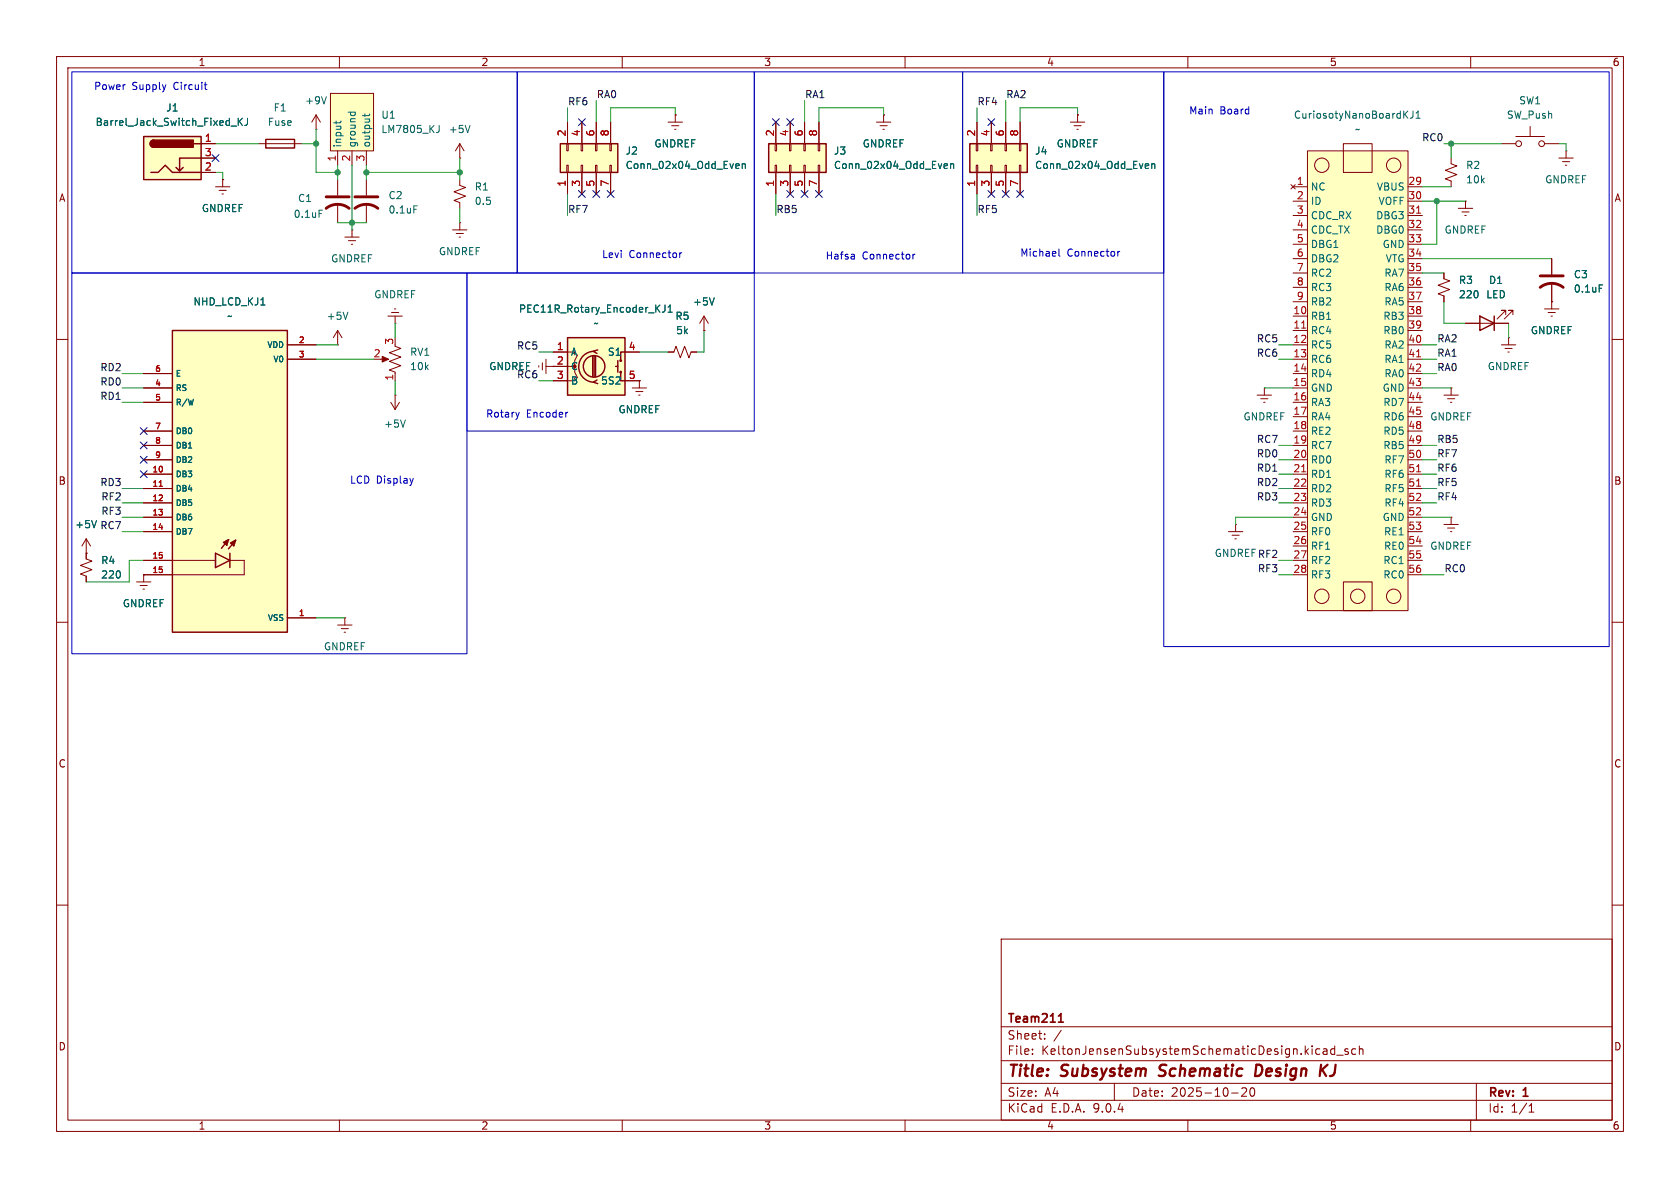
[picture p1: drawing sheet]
<svg xmlns="http://www.w3.org/2000/svg" width="297mm" height="210mm" viewBox="0 0 297 210" stroke-linecap="round" stroke-linejoin="round" font-family="sans-serif">
<g fill="none" stroke="#840000" stroke-width=".18">
<path d="M10 10h277v190h-277zM12 12h273v186h-273zM60 10v2M110 10v2M160 10v2M210 10v2M260 10v2M10 60h2M285 60h2M10 110h2M285 110h2M10 160h2"/>
<path d="M177 166h108v32h-108zM285 160h2M60 198v2M110 198v2M160 198v2M177 194.5h108M177 191.5h108M177 187.5h108M177 181.5h108M182.5 186.3v.1M182.5 185.5v.1M184.7 183.6v.1"/>
<path d="M184.7 182.8v.1M187.6 182.1l-1.3 2M197 191.5v3M210 198v2M217.7 193.2h1.2M219.5 192.4l.6-.1 .2 .1 .1 .3-.9 1.1h.9M221.1 192.4l.2-.1a.81 .81 0 0 1 .6 .6 .81 .81 0 0 1-.3 .8l-.1 .1a.81 .81 0 0 1-.4-1.4zM234 185.5h.5l.1 .9M234.6 185.8h-.5a.29 .29 0 0 0-.2 .3 .29 .29 0 0 0 .2 .3l.5-.1M236 185.5l-.5-.1-.3 .3v.4l.2 .2h.6M236 184.9v1.5M236.3 186.5h1.2"/>
<path d="M238.3 185.5l-.3-.1-.3 .2 .1 .2 .5 .2v.3h-.6M239.7 185.5l-.5-.1-.2 .3v.4l.1 .2h.6M240.3 185.5l.2-.1 .4 .1 .1 .9M240.3 184.9v1.5M260 198v2M261 191.5v6.5M270.3 196.6h.9M270.3 195.5l.4-.4v1.5"/>
</g>
<path d="M204.8 190.1l.3 .1M205.1 188.4l-.1 .2 .1 .4M222.9 188.3l-.8-.1-.2 2h.4l.6-.3M233.7 189.1l.7 1.1M234.7 188.2l-1.3 1.2" fill="none" stroke="#840000" stroke-width=".4"/>
<path d="M187.3 179.5l.3-.3v1.5M187.1 180.7h.9" fill="none" stroke="#840000" stroke-width=".3"/>
<path d="M25.4 24.1h10.2v7.7h-10.2z" fill="#ffffc2"/>
<path d="M25.4 24.1h10.2v7.7h-10.2zM26.7 30.5h1.2l1.3-1.3 1.3 1.3h5.1M27.2 24.8a.64 .64 0 0 0-.7 .6 .64 .64 0 0 0 .7 .6M32.4 29.6l-.7 .6M34.3 25.4h1.3M35.6 27.9h-3.9v2.3l-.6-.6" fill="none" stroke="#840000" stroke-width=".25"/>
<g fill="#840000" stroke="#840000" stroke-width=".25">
<path d="M26.7 25l.5-.2v1.2a.63 .63 0 0 1-.6-.4 .63 .63 0 0 1 .1-.6z"/>
<path d="M27.2 24.8h7v1.2h-7z"/>
</g>
<path d="M35.6 25.4h2.5M35.6 27.9h2.5M35.6 30.5h2.5M111.8 68.6h2.5M112.4 69.2h1.3M112.9 69.9h.3M113 67.3h.1M113 67.3v1.3" fill="none" stroke="#840000" stroke-width=".18"/>
<path d="M40.9 22.3h.9M42.1 20.9v1.3M42.3 21.4l.5 .8M42.8 20.9l-.7 .7M43.8 20.9v.9a.41 .41 0 0 1-.5 .4" fill="none" stroke="#006464" stroke-width=".18"/>
<path d="M100.3 59.7h10.2v10.2h-10.2z" fill="#ffffc2"/>
<g fill="none" stroke="#840000" stroke-width=".25">
<path d="M100.3 59.7h10.2v10.2h-10.2zM104.8 63v3.5M105 62.1a2.73 2.73 0 0 0-2.7 2.7 2.73 2.73 0 0 0 2.7 2.8M105 63v3.5M105.3 63v3.5M105.5 67.2l-.6 .4 .8 .2M105.7 61.8l-.8 .3 .6 .4M108.8 64.8h.4M109.2 63.8v2M109.7 65.8v1.5h.8M110.5 62.2h-.8v1.6"/>
<circle cx="105" cy="64.8" r="1.9"/>
<circle cx="109.7" cy="65.8" r=".13"/>
<circle cx="109.7" cy="63.8" r=".13"/>
</g>
<g fill="none" stroke="#840000" stroke-width=".18">
<path d="M59.7 31.8v2.7M59.7 36.1v3.3M256.5 27.9v1.1l1.1 .3-2.1 .8 2.1 .8-2.1 .7 1 .4v1M257.8 36.8h2.5M258.4 37.5h1.3M259 38.1h.2M259.1 35.6h.1M259.1 35.6v1.2M124.5 58.4h.1M124.5 55.9l-.8 1.3M124.5 55.9l.7 1.3M124.5 55.9v2.5"/>
<path d="M266.7 59.7h.1M266.7 59.7v1.3M274.3 45.7v2.8M274.3 50v3.3M95.2 64.6v.3M95.9 64.1v1.3M96.5 64.8h5.1v1l.5 1M96.5 63.5v2.5M97.8 62.2h2.5M101.6 66.8v.5h-3.8M102.1 62.7l-.5 1.1v1h-.5M110.5 62.2h2.5"/>
<path d="M110.5 67.3h2.5M118.1 62.2h1l.4-1 .8 2 .7-2 .8 2 .4-1h1M255.3 69.9h2.5M255.9 70.5h1.3M256.4 71.1h.3M256.5 68.6h.1M256.5 68.6v1.3M265.4 61h2.6M266.1 61.6h1.2M266.6 62.2h.2M15.2 97.8v1l1.1 .4-2.1 .7 2.1 .8-2.1 .8 1 .4v1M255.3 92.7h2.5"/>
<path d="M255.9 93.3h1.3M256.4 94h.3M256.5 91.4h.1M256.5 91.4v1.3"/>
</g>
<path d="M56.4 37.2h.6M116.1 54.5l.6 .7M116.7 53.9l-.8 .7M117.6 53.9v.9a.41 .41 0 0 1-.5 .4M118.1 55.2h.7M118.1 54.3l.4-.4v1.3M126.3 52.6l-.4 1.3M282.7 50.4h.6" fill="none" stroke="#006464" stroke-width=".18"/>
<path d="M57.7 36.8a3.3 3.3 0 0 1 4 0M57.7 34.8h4M272.3 50.8a3.3 3.3 0 0 1 4.1 0M272.3 48.8h4.1" fill="none" stroke="#840000" stroke-width=".51"/>
<path d="M58.4 16.5h7.6v10.2h-7.6z" fill="#ffffc2"/>
<g fill="none" stroke="#840000" stroke-width=".18">
<path d="M58.4 16.5h7.6v10.2h-7.6zM38.1 33h2.5M38.7 33.7h1.3M39.2 34.3h.3M39.4 31.8h.1M39.4 31.8v1.2M45.7 25.4h7.6M55.9 22.9h.1M55.9 20.3l-.8 1.3M55.9 20.3l.7 1.3M55.9 20.3v2.6M59.7 26.7v2.5"/>
<path d="M62.2 26.7v2.5M64.8 26.7v2.5M64.8 31.8v2.7M64.8 36.1v3.3M81.3 27.9h.1M81.3 39.4h.1M81.3 31.8v1l1 .3-2 .8 2 .8-2 .7 1 .4v1M81.3 25.4l-.8 1.3M81.3 25.4l.7 1.3M81.3 25.4v2.5M81.3 39.4v1.2M189.2 21.6h2.6"/>
<path d="M189.9 22.2h1.2M190.4 22.9h.2M190.5 20.3h.1M190.5 20.3v1.3M275.6 27.9h2.5M276.2 28.6h1.3M276.7 29.2h.3M276.9 26.7h.1M276.9 26.7v1.2M61 41.9h2.5M61.6 42.5h1.3M62.1 43.2h.3"/>
<path d="M62.2 40.6h.1M62.2 40.6v1.3M68.6 55.9h2.5M69.2 55.2h1.3M69.7 54.6h.3M69.8 57.2h.1M69.8 55.9v1.3M80 40.6h2.5M80.6 41.3h1.3M81.2 41.9h.2M255.3 48.3v1l1 .4-2 .7 2 .8-2 .7 1 .4v1M259.1 57.2h7.6"/>
<path d="M266.2 55.6v-.7h-.8h.8l-1.5 1.5M267.5 55.6v-.7h-.8h.8l-1.6 1.5M273 54.6h2.6M273.7 55.2h1.3M274.2 55.9h.2M274.3 53.3h.1M274.3 53.3v1.3M222.2 69.9h2.6M222.9 70.5h1.3M223.4 71.1h.2M223.5 68.6h.1M223.5 68.6v1.3"/>
</g>
<path d="M57.7 17.1l-.4 1.3M61.5 19.8h1.3M62 19.8v.4M62.7 19.8l.1 .4M59.4 21.4v.5M60.3 21.4l-.2 .3h-1.1M64.5 20.1v.5M65.3 20.1l-.1 .3h-1.1M73.2 36.4h.6M77.6 22.2v.9a.41 .41 0 0 1-.4 .3M83.1 22.2l-.4 1.2" fill="none" stroke="#006464" stroke-width=".18"/>
<path d="M47 24.6h5.1v1.6h-5.1zM261.6 55.9l2.6 1.3-2.6 1.2zM264.2 55.9v2.5" fill="none" stroke="#840000" stroke-width=".25"/>
<path d="M62.7 36.8a3.3 3.3 0 0 1 4.1 0M62.7 34.8h4.1" fill="none" stroke="#840000" stroke-width=".51"/>
<path d="M231.1 26.7h17.8v81.3h-17.8z" fill="#ffffc2"/>
<g fill="none" stroke="#840000" stroke-width=".18">
<path d="M228.2 32.6l.8 .8M228.6 33h2.5M228.6 35.6h2.5M228.6 38.1h2.5M229 32.6l-.8 .8M231.1 26.7h17.8v81.3h-17.8zM237.5 25.4h5.1v5.1h-5.1zM248.9 33h2.6M248.9 35.6h2.6M248.9 38.1h2.6M59.7 58.4l-.8 1.3M59.7 58.4l.8 1.3"/>
<path d="M59.7 58.4v2.6M228.6 40.6h2.5M228.6 43.2h2.5M228.6 45.7h2.5M228.6 48.3h2.5M228.6 50.8h2.5M228.6 53.3h2.5M228.6 55.9h2.5M228.6 58.4h2.5M248.9 40.6h2.6M248.9 43.2h2.6M248.9 45.7h2.6"/>
<path d="M248.9 48.3h2.6M248.9 50.8h2.6M248.9 53.3h2.6M248.9 55.9h2.6M248.9 58.4h2.6M59.7 61h.1M67.3 63.5h1M69.8 61.2l1.1 .4-2.1 .8 2.1 .7-2.1 .8 2.1 .7-2.1 .8 1 .4v1.5M228.6 61h2.5M228.6 63.5h2.5M228.6 66h2.5M228.6 68.6h2.5"/>
<path d="M228.6 71.1h2.5M228.6 73.7h2.5M228.6 76.2h2.5M228.6 78.7h2.5M248.9 61h2.6M248.9 63.5h2.6M248.9 66h2.6M248.9 68.6h2.6M248.9 71.1h2.6M248.9 73.7h2.6M248.9 76.2h2.6M248.9 78.7h2.6"/>
<path d="M228.6 81.3h2.5M228.6 83.8h2.5M228.6 86.4h2.5M228.6 88.9h2.5M228.6 91.4h2.5M228.6 94h2.5M228.6 96.5h2.5M228.6 99.1h2.5M248.9 81.3h2.6M248.9 83.8h2.6M248.9 86.4h2.6M248.9 88.9h2.6"/>
<path d="M248.9 91.4h2.6M248.9 94h2.6M248.9 96.5h2.6M248.9 99.1h2.6M228.6 101.6h2.5M237.5 102.9h5.1v5.1h-5.1zM248.9 101.6h2.6"/>
<circle cx="233.7" cy="29.2" r="1.27"/>
<circle cx="246.4" cy="29.2" r="1.27"/>
<circle cx="233.7" cy="105.4" r="1.27"/>
<circle cx="240" cy="105.4" r="1.27"/>
<circle cx="246.4" cy="105.4" r="1.27"/>
</g>
<path d="M250.4 37.7h.8M230.1 58h.7M250.4 63.1h.8M230.1 83.4h.7M250.4 83.4h.8M250.4 85.9h.8" fill="none" stroke="#a90000" stroke-width=".18"/>
<path d="M248.9 19.6l-.7 .8M249.8 19.6v.9a.41 .41 0 0 1-.5 .4M250.3 20l.4-.4v1.3M248.3 20.2l.6 .7M250.3 20.9h.8M61.5 55.2l-.4 1.3" fill="none" stroke="#006464" stroke-width=".18"/>
<path d="M67.6 63l1.1 .5-1.1 .5z" fill="#840000" stroke="#840000" stroke-width=".18"/>
<path d="M135.9 25.4h10.1v5.1h-10.1z" fill="#ffffc2"/>
<path d="M135.9 25.4h10.1v5.1h-10.1z" fill="none" stroke="#840000" stroke-width=".25"/>
<g fill="none" stroke="#840000" stroke-width=".18">
<path d="M137 29.2h.3v1.3h-.3zM137 25.4h.3v1.3h-.3zM137.2 21.6v3.8M137.2 30.5v3.8M139.6 29.2h.2v1.3h-.2zM139.6 25.4h.2v1.3h-.2zM139.7 21.6v3.8M139.7 30.5v3.8M142.1 29.2h.3v1.3h-.3zM142.1 25.4h.3v1.3h-.3zM142.2 21.6v3.8M142.2 30.5v3.8"/>
<path d="M144.7 29.2h.2v1.3h-.2zM144.7 25.4h.2v1.3h-.2zM144.8 21.6v3.8M144.8 30.5v3.8M154.9 21.6h2.6M155.6 22.2h1.2M156.1 22.9h.2M156.2 20.3h.1M156.2 20.3v1.3M69.1 71.1l.7 1.3M69.8 69.9h.1M69.8 69.9v2.5"/>
<path d="M70.6 71.1l-.8 1.3"/>
</g>
<path d="M167.1 28.9l.3 .1 .1 .2-.6 .2M167.4 29.7l-.3 .1M168.1 29.1l.1-.2 .3 .1 .1 .8M168.1 28.9v.9M71.7 74.2l-.5 1.3" fill="none" stroke="#006464" stroke-width=".18"/>
<path d="M30.5 58.4h20.3v53.4h-20.3z" fill="#ffffc2"/>
<g fill="none" stroke="#840000" stroke-width=".25">
<path d="M30.5 58.4h20.3v53.4h-20.3zM38.1 97.8l2.5 1.3-2.5 1.2zM39.9 95.8l-.2 .2M40 95.6h.1v.8M40.4 95.4l-.9 .5 .6 .5M40.4 95.4l-1.3 1.5M40.4 95.4l-.3 1M40.6 97.8v2.5M41.2 95.9l-.3 .2M41.2 95.7h.2l-.1 .8M41.7 95.5l-.9 .5 .5 .5M41.7 95.5l-1.3 1.5"/>
<path d="M41.7 95.5l-.4 1"/>
</g>
<g fill="none" stroke="#840000" stroke-width=".18">
<path d="M25.4 66h5.1M25.4 68.6h5.1M25.4 71.1h5.1M25.4 76.2h5.1M25.4 78.7h5.1M50.8 61h5.1M50.8 63.5h5.1M15.2 97.8h.1M15.2 95.3l-.7 1.2M15.2 95.3l.8 1.2M15.2 95.3v2.5M25.4 99.1h12.7"/>
<path d="M25.4 81.3h5.1M25.4 83.8h5.1M25.4 86.4h5.1M25.4 88.9h5.1M25.4 91.4h5.1M25.4 94h5.1M40.6 99.1h2.6v2.5h-17.8M50.8 109.2h5.1"/>
</g>
<path d="M28.1 86h.6" fill="none" stroke="#a90000" stroke-width=".18"/>
<path d="M46.1 53.9h.7" fill="none" stroke="#006464" stroke-width=".18"/>
<path d="M171.4 25.4h10.2v5.1h-10.2z" fill="#ffffc2"/>
<path d="M171.4 25.4h10.2v5.1h-10.2z" fill="none" stroke="#840000" stroke-width=".25"/>
<g fill="none" stroke="#840000" stroke-width=".18">
<path d="M172.6 29.2h.2v1.3h-.2zM172.6 25.4h.2v1.3h-.2zM172.7 21.6v3.8M172.7 30.5v3.8M175.1 29.2h.3v1.3h-.3zM175.1 25.4h.3v1.3h-.3zM175.3 21.6v3.8M175.3 30.5v3.8M177.7 29.2h.2v1.3h-.2zM177.7 25.4h.2v1.3h-.2zM177.8 21.6v3.8M177.8 30.5v3.8"/>
<path d="M180.2 29.2h.3v1.3h-.3zM180.2 25.4h.3v1.3h-.3zM180.3 21.6v3.8M180.3 30.5v3.8M265.4 25.4h2.6M268 24.1h5M270.5 22.4v1.7M273 25.4h2.6M24.1 102.9h2.6M24.8 103.5h1.2M25.3 104.1h.2M25.4 101.6h.1"/>
<path d="M25.4 101.6v1.3M59.7 110.5h2.5M60.3 111.1h1.3M60.8 111.8h.3M61 109.2h.1M61 109.2v1.3"/>
<circle cx="268.5" cy="25.4" r=".51"/>
<circle cx="272.5" cy="25.4" r=".51"/>
</g>
<path d="M202.6 28.9l.4 .1 .1 .2-.6 .2M203 29.7l-.4 .1M203.6 29.1l.2-.2 .3 .1 .1 .8M203.6 28.9v.9" fill="none" stroke="#006464" stroke-width=".18"/>
<path d="M99.1 25.4h10.1v5.1h-10.1z" fill="#ffffc2"/>
<path d="M99.1 25.4h10.1v5.1h-10.1z" fill="none" stroke="#840000" stroke-width=".25"/>
<g fill="none" stroke="#840000" stroke-width=".18">
<path d="M35.6 25.4h2.5M35.6 27.9h2.5M35.6 30.5h2.5M39.4 31.8h.1M100.2 29.2h.3v1.3h-.3zM100.2 25.4h.3v1.3h-.3zM100.3 21.6v3.8M100.3 30.5v3.8M102.7 29.2h.3v1.3h-.3zM102.7 25.4h.3v1.3h-.3zM102.9 21.6v3.8M102.9 30.5v3.8"/>
<path d="M105.3 29.2h.2v1.3h-.2zM105.3 25.4h.2v1.3h-.2zM105.4 21.6v3.8M105.4 30.5v3.8M107.8 29.2h.3v1.3h-.3zM107.8 25.4h.3v1.3h-.3zM107.9 21.6v3.8M107.9 30.5v3.8M118.1 21.6h2.5M118.7 22.2h1.3M119.3 22.9h.2M119.4 20.3h.1"/>
<path d="M119.4 20.3v1.3M137.2 21.6v3.8M137.2 30.5v3.8M139.7 21.6v3.8M139.7 30.5v3.8M142.2 21.6v3.8M142.2 30.5v3.8M144.8 21.6v3.8M144.8 30.5v3.8M156.2 20.3h.1M172.7 21.6v3.8M172.7 30.5v3.8"/>
<path d="M175.3 21.6v3.8M175.3 30.5v3.8M177.8 21.6v3.8M177.8 30.5v3.8M180.3 21.6v3.8M180.3 30.5v3.8M190.5 20.3h.1M124.5 58.4h.1M255.3 48.3v1M255.3 52.3v1M259.1 57.2h2.5M264.2 57.2h2.5"/>
<path d="M274.3 53.3h.1M274.3 45.7v2.8M274.3 50v3.3M25.4 66h5.1M25.4 68.6h5.1M25.4 71.1h5.1M25.4 76.2h5.1M25.4 78.7h5.1M50.8 61h5.1M50.8 63.5h5.1M97.8 62.2h2.5M97.8 64.8h2.5"/>
<path d="M97.8 67.3h2.5M110.5 62.2h2.5M110.5 67.3h2.5M113 67.3h.1M118.1 62.2h1M122.2 62.2h1M15.2 97.8h.1M15.2 97.8v1M25.4 94h5.1M25.4 81.3h5.1M25.4 83.8h5.1M25.4 86.4h5.1"/>
<path d="M25.4 88.9h5.1M25.4 91.4h5.1M25.4 99.1h5.1M217.2 94h2.5M217.8 94.6h1.3M218.3 95.3h.3M218.4 92.7h.1M218.4 92.7v1.3M15.2 101.9v1M25.4 101.6h.1M25.4 101.6h5.1M50.8 109.2h5.1"/>
</g>
<g fill="none" stroke="#006464" stroke-width=".18">
<path d="M40.9 22.3h.9M42.1 20.9v1.3M42.3 21.4l.5 .8M42.8 20.9l-.7 .7M43.8 20.9v.9a.41 .41 0 0 1-.5 .4M130.3 28.9l.3 .1 .1 .2-.6 .2M130.6 29.7l-.3 .1M131.2 29.1l.2-.2 .3 .1 .1 .8M131.2 28.9v.9M167.1 28.9l.3 .1 .1 .2-.6 .2M167.4 29.7l-.3 .1M168.1 29.1l.1-.2 .3 .1 .1 .8"/>
<path d="M168.1 28.9v.9M202.6 28.9l.4 .1 .1 .2-.6 .2M203 29.7l-.4 .1M203.6 29.1l.2-.2 .3 .1 .1 .8M203.6 28.9v.9M46.1 53.9h.7M116.1 54.5l.6 .7M116.7 53.9l-.8 .7M117.6 53.9v.9a.41 .41 0 0 1-.5 .4M118.1 55.2h.7M118.1 54.3l.4-.4v1.3M126.3 52.6l-.4 1.3"/>
<path d="M282.7 50.4h.6"/>
</g>
<g fill="none" stroke="#009600" stroke-width=".18">
<path d="M100.3 19.1v2.5M105.4 17.8v3.8M142.2 17.8v3.8M172.7 19.1v2.5M177.8 17.8v3.8M38.1 25.4h7.6M38.1 30.5h1.3v1.3M53.3 25.4h2.6M55.9 22.9v7.6h3.8M59.7 29.2v2.6M59.7 39.4h5.1M62.2 29.2v11.4"/>
<path d="M64.8 30.5h16.5M64.8 29.2v2.6M81.3 27.9v3.9M81.3 36.8v2.6M100.3 34.3v3.8M119.4 20.3v-1.2h-11.5v2.5M137.2 34.3v3.8M156.2 20.3v-1.2h-11.4v2.5M172.7 34.3v3.8M190.5 20.3v-1.2h-10.2v2.5M251.5 35.6h7.6M251.5 33h5"/>
<path d="M254 35.6v7.6h-2.5M255.3 25.4h10.1M256.5 25.4v2.5M275.6 25.4h1.3v1.3M69.8 57.2v2.5M124.5 58.4v3.8h-1.3M251.5 48.3h3.8M251.5 45.7h22.8M255.3 53.3v3.9h3.8M266.7 57.2v2.5M21.6 68.6h3.8M21.6 66h3.8"/>
<path d="M21.6 71.1h3.8M55.9 63.5h10.1M55.9 61h3.8M69.8 67.3v2.6M95.2 62.2h2.6M95.2 67.3h2.6M113 62.2h5.1M223.5 68.6h5.1M226.1 78.7h2.5M226.1 63.5h2.5M226.1 61h2.5M251.5 68.6h5"/>
<path d="M251.5 78.7h2.5M251.5 63.5h2.5M251.5 61h2.5M251.5 66h2.5M21.6 86.4h3.8M21.6 88.9h3.8M21.6 91.4h3.8M21.6 94h3.8M25.4 99.1h-2.5v3.8h-7.7M226.1 81.3h2.5M226.1 83.8h2.5M226.1 86.4h2.5"/>
<path d="M226.1 88.9h2.5M226.1 99.1h2.5M228.6 91.4h-10.2v1.3M251.5 81.3h2.5M251.5 83.8h2.5M251.5 86.4h2.5M251.5 88.9h2.5M251.5 91.4h5M55.9 109.2h5.1M226.1 101.6h2.5M251.5 101.6h3.8"/>
</g>
<g fill="none" stroke="#000084" stroke-width=".18">
<path d="M37.5 27.3l1.2 1.2M38.7 27.3l-1.2 1.2M102.3 33.7l1.2 1.2M102.3 21l1.2 1.2M103.5 33.7l-1.2 1.2M103.5 21l-1.2 1.2M104.8 33.7l1.2 1.2M106 33.7l-1.2 1.2M107.3 33.7l1.3 1.2M108.6 33.7l-1.3 1.2M136.6 21l1.2 1.2M137.8 21l-1.2 1.2"/>
<path d="M139.1 33.7l1.2 1.2M139.1 21l1.2 1.2M140.3 33.7l-1.2 1.2M140.3 21l-1.2 1.2M141.6 33.7l1.2 1.2M142.8 33.7l-1.2 1.2M144.2 33.7l1.2 1.2M145.4 33.7l-1.2 1.2M174.7 33.7l1.2 1.2M174.7 21l1.2 1.2M175.9 33.7l-1.2 1.2M175.9 21l-1.2 1.2"/>
<path d="M177.2 33.7l1.2 1.2M178.4 33.7l-1.2 1.2M179.7 33.7l1.2 1.2M180.9 33.7l-1.2 1.2M24.8 75.6l1.2 1.2M24.8 78.1l1.2 1.2M26 75.6l-1.2 1.2M26 78.1l-1.2 1.2M24.8 83.2l1.2 1.2M24.8 80.7l1.2 1.2M26 83.2l-1.2 1.2M26 80.7l-1.2 1.2"/>
</g>
<g fill="none" stroke="#0000c2" stroke-width=".18">
<path d="M12.7 12.7h78.7v35.6h-78.7zM36.1 15h.5M36.3 15.8h.3M91.4 12.7h41.9v35.6h-41.9zM133.3 12.7h36.9v35.6h-36.9zM170.2 12.7h35.5v35.6h-35.5zM205.7 12.7h78.8v101.6h-78.8zM12.7 48.3h69.8v67.3h-69.8zM82.5 48.3h50.8v27.9h-50.8zM120.2 44.7v.8M120.5 44.7l-.3 .2M161.4 44.9v.9"/>
<path d="M161.8 44.9l-.4 .3M187.2 44v1.1l.2 .2M197.6 44.4v.9M198 44.4l-.4 .3M91.8 72.9l-.3 .8M100.4 72.9h-.3M73.1 84.6l-.3 .8"/>
</g>
<path d="M28.1 86h.6" fill="none" stroke="#a90000" stroke-width=".18"/>
<g fill="#009600" stroke="#009600" stroke-width=".18">
<circle cx="59.7" cy="30.5" r=".46"/>
<circle cx="55.9" cy="25.4" r=".46"/>
<circle cx="62.2" cy="39.4" r=".46"/>
<circle cx="81.3" cy="30.5" r=".46"/>
<circle cx="64.8" cy="30.5" r=".46"/>
<circle cx="256.5" cy="25.4" r=".46"/>
<circle cx="254" cy="35.6" r=".46"/>
</g>
<g font-size="2.8" fill="#840000">
<text x="178" y="190.9">Title:</text>
<text x="187.7" y="190.9">Subsystem</text>
<text x="205.8" y="190.9">Schematic</text>
<text x="223.5" y="190.9">Design</text>
<text x="235.8" y="190.9">KJ</text>
</g>
<g font-size="2.1" fill="#840000">
<text x="178" y="184">Sheet:</text>
<text x="178" y="181.2">Team211</text>
<text x="178" y="186.7">File:</text>
<text x="184.1" y="186.7">KeltonJensenSubsystemSchematicDesign.kicad_sch</text>
<text x="178" y="196.9">KiCad</text>
<text x="178" y="194.1">Size:</text>
<text x="184.7" y="194.1">A4</text>
<text x="185.7" y="196.9">E.D.A.</text>
<text x="193.3" y="196.9">9.0.4</text>
<text x="200" y="194.1">Date:</text>
<text x="207" y="194.1">2025-10-20</text>
<text x="263" y="194.3">Rev:</text>
<text x="263" y="196.9">Id:</text>
<text x="267.1" y="196.9">1/1</text>
<text x="269.4" y="194.3">1</text>
</g>
<g font-size="1.8" fill="#840000">
<text x="35" y="11.9">1</text>
<text x="85" y="11.9">2</text>
<text x="135" y="11.9">3</text>
<text x="185" y="11.9">4</text>
<text x="235" y="11.9">5</text>
<text x="285" y="11.9">6</text>
<text x="10.3" y="35.9">A</text>
<text x="285.3" y="35.9">A</text>
<text x="98.4" y="64.5">2</text>
<text x="10.3" y="85.9">B</text>
<text x="285.3" y="85.9">B</text>
<text x="10.3" y="135.9">C</text>
<text x="285.3" y="135.9">C</text>
<text x="10.3" y="185.9">D</text>
<text x="285.3" y="185.9">D</text>
<text x="35" y="199.9">1</text>
<text x="85" y="199.9">2</text>
<text x="135" y="199.9">3</text>
<text x="185" y="199.9">4</text>
<text x="235" y="199.9">5</text>
<text x="285" y="199.9">6</text>
</g>
<g font-size="1.8" fill="#0000c2">
<text x="16.5" y="16.1">Power</text>
<text x="23.3" y="16.1">Supply</text>
<text x="30.8" y="16.1">Circuit</text>
<text x="210.1" y="20.4">Main</text>
<text x="215.7" y="20.4">Board</text>
<text x="106.3" y="45.8">Levi</text>
<text x="111.2" y="45.8">Connector</text>
<text x="145.9" y="46.1">Hafsa</text>
<text x="152.4" y="46.1">Connector</text>
<text x="180.3" y="45.6">Michael</text>
<text x="188.6" y="45.6">Connector</text>
<text x="85.8" y="74">Rotary</text>
<text x="93" y="74">Encoder</text>
<text x="61.8" y="85.7">LCD Display</text>
</g>
<g font-size="1.8" fill="#0f0f0f">
<text x="105.4" y="17.4">RA0</text>
<text x="142.2" y="17.4">RA1</text>
<text x="177.8" y="17.4">RA2</text>
<text x="100.3" y="18.7">RF6</text>
<text x="172.7" y="18.7">RF4</text>
<text x="251.3" y="25.1">RC0</text>
<text x="100.3" y="37.8">RF7</text>
<text x="137.2" y="37.8">RB5</text>
<text x="172.7" y="37.8">RF5</text>
<text x="17.6" y="65.7">RD2</text>
<text x="91.3" y="61.9">RC5</text>
<text x="222.1" y="63.2">RC6</text>
<text x="222.1" y="60.6">RC5</text>
<text x="254" y="63.2">RA1</text>
<text x="254" y="60.6">RA2</text>
<text x="254" y="65.7">RA0</text>
<text x="17.6" y="68.2">RD0</text>
<text x="17.6" y="70.8">RD1</text>
<text x="222.1" y="78.4">RC7</text>
<text x="222.1" y="80.9">RD0</text>
<text x="222.1" y="83.5">RD1</text>
<text x="254" y="83.5">RF6</text>
<text x="254" y="78.4">RB5</text>
<text x="254" y="80.9">RF7</text>
<text x="17.6" y="86">RD3</text>
<text x="17.8" y="88.6">RF2</text>
<text x="222.1" y="88.6">RD3</text>
<text x="222.1" y="86">RD2</text>
<text x="254" y="88.6">RF4</text>
<text x="254" y="86">RF5</text>
<text x="17.8" y="91.1">RF3</text>
<text x="214.6" y="98.7">GNDREFRF2</text>
<text x="222.3" y="101.3">RF3</text>
<text x="255.3" y="101.3">RC0</text>
</g>
<g font-size="1.8" fill="#006464">
<text x="16.8" y="22.5">Barrel_Jack_Switch_Fixed_KJ</text>
<text x="29.3" y="19.9">J1</text>
<text x="47.3" y="22.5">Fuse</text>
<text x="48.3" y="19.9">F1</text>
<text x="53.8" y="18.6">+9V</text>
<text x="67.3" y="23.7">LM7805_KJ</text>
<text x="67.3" y="21.2">U1</text>
<text x="79.2" y="23.7">+5V</text>
<text x="228.6" y="21.2">CuriosotyNanoBoardKJ1</text>
<text x="239.5" y="23.7">~</text>
<text x="266.3" y="21.2">SW_Push</text>
<text x="268.5" y="18.6">SW1</text>
<text x="60.6" y="26.2" transform="rotate(-90 60.6 26.2)">input</text>
<text x="63.1" y="26.2" transform="rotate(-90 63.1 26.2)">ground</text>
<text x="65.6" y="26.2" transform="rotate(-90 65.6 26.2)">output</text>
<text x="110.5" y="27.5">J2</text>
<text x="115.6" y="26.3">GNDREF</text>
<text x="147.3" y="27.5">J3</text>
<text x="152.4" y="26.3">GNDREF</text>
<text x="182.9" y="27.5">J4</text>
<text x="186.7" y="26.3">GNDREF</text>
<text x="52.6" y="35.9">C1</text>
<text x="68.6" y="35.4">C2</text>
<text x="83.8" y="33.9">R1</text>
<text x="110.5" y="30.1">Conn_02x04_Odd_Even</text>
<text x="147.3" y="30.1">Conn_02x04_Odd_Even</text>
<text x="182.9" y="30.1">Conn_02x04_Odd_Even</text>
<text x="231.6" y="33.9">NC</text>
<text x="243.3" y="33.9">VBUS</text>
<text x="259.1" y="30.1">R2</text>
<text x="259.1" y="32.6">10k</text>
<text x="273.1" y="32.6">GNDREF</text>
<text x="35.6" y="37.7">GNDREF</text>
<text x="51.8" y="38.7">0.1uF</text>
<text x="68.6" y="37.9">0.1uF</text>
<text x="83.8" y="36.4">0.5</text>
<text x="231.6" y="36.4">ID</text>
<text x="231.6" y="39">CDC_RX</text>
<text x="231.6" y="41.5">CDC_TX</text>
<text x="243.2" y="39">DBG3</text>
<text x="243.2" y="41.5">DBG0</text>
<text x="243.6" y="36.4">VOFF</text>
<text x="255.3" y="41.5">GNDREF</text>
<text x="58.4" y="46.6">GNDREF</text>
<text x="77.5" y="45.3">GNDREF</text>
<text x="231.6" y="44">DBG1</text>
<text x="231.6" y="46.6">DBG2</text>
<text x="244.3" y="44">GND</text>
<text x="244.9" y="46.6">VTG</text>
<text x="66.1" y="52.9">GNDREF</text>
<text x="231.6" y="49.1">RC2</text>
<text x="231.6" y="51.7">RC3</text>
<text x="244.6" y="49.1">RA7</text>
<text x="244.6" y="51.7">RA6</text>
<text x="257.8" y="50.4">R3</text>
<text x="257.8" y="52.9">220</text>
<text x="262.7" y="52.9">LED</text>
<text x="263.1" y="50.4">D1</text>
<text x="278.1" y="49.4">C3</text>
<text x="278.1" y="51.9">0.1uF</text>
<text x="34.1" y="54.2">NHD_LCD_KJ1</text>
<text x="40.1" y="56.7">~</text>
<text x="57.7" y="56.7">+5V</text>
<text x="91.6" y="55.5">PEC11R_Rotary_Encoder_KJ1</text>
<text x="104.9" y="58">~</text>
<text x="119.3" y="56.7">R5</text>
<text x="119.4" y="59.3">5k</text>
<text x="122.4" y="54.2">+5V</text>
<text x="231.6" y="54.2">RB2</text>
<text x="231.6" y="56.7">RB1</text>
<text x="231.6" y="59.3">RC4</text>
<text x="244.5" y="56.7">RB3</text>
<text x="244.5" y="59.3">RB0</text>
<text x="244.6" y="54.2">RA5</text>
<text x="270.5" y="59.3">GNDREF</text>
<text x="72.4" y="63.1">RV1</text>
<text x="72.4" y="65.6">10k</text>
<text x="86.4" y="65.6">GNDREF</text>
<text x="100.8" y="63.1">A</text>
<text x="100.8" y="65.6">C</text>
<text x="107.4" y="63.1">S1</text>
<text x="231.6" y="61.8">RC5</text>
<text x="231.6" y="64.4">RC6</text>
<text x="244.6" y="61.8">RA2</text>
<text x="244.6" y="64.4">RA1</text>
<text x="262.9" y="65.6">GNDREF</text>
<text x="91.3" y="67">RC6</text>
<text x="100.8" y="68.2">B</text>
<text x="106.2" y="68.2">5S2</text>
<text x="231.6" y="66.9">RD4</text>
<text x="231.6" y="69.4">GND</text>
<text x="231.6" y="72">RA3</text>
<text x="244.3" y="69.4">GND</text>
<text x="244.5" y="72">RD7</text>
<text x="244.6" y="66.9">RA0</text>
<text x="67.8" y="75.8">+5V</text>
<text x="109.2" y="73.3">GNDREF</text>
<text x="219.7" y="74.5">GNDREF</text>
<text x="231.6" y="74.5">RA4</text>
<text x="231.6" y="77.1">RE2</text>
<text x="244.5" y="74.5">RD6</text>
<text x="244.5" y="77.1">RD5</text>
<text x="252.7" y="74.5">GNDREF</text>
<text x="231.6" y="79.6">RC7</text>
<text x="231.6" y="82.1">RD0</text>
<text x="244.5" y="79.6">RB5</text>
<text x="244.6" y="82.1">RF7</text>
<text x="231.6" y="84.7">RD1</text>
<text x="231.6" y="87.2">RD2</text>
<text x="231.6" y="89.8">RD3</text>
<text x="244.6" y="84.7">RF6</text>
<text x="244.6" y="87.2">RF5</text>
<text x="244.6" y="89.8">RF4</text>
<text x="13.2" y="93.6">+5V RC7</text>
<text x="13.2" y="93.6">+5V</text>
<text x="231.6" y="92.3">GND</text>
<text x="231.6" y="94.8">RF0</text>
<text x="244.3" y="92.3">GND</text>
<text x="244.6" y="94.8">RE1</text>
<text x="17.8" y="99.9">R4</text>
<text x="231.6" y="97.4">RF1</text>
<text x="231.6" y="99.9">RF2</text>
<text x="244.5" y="99.9">RC1</text>
<text x="244.6" y="97.4">RE0</text>
<text x="252.7" y="97.4">GNDREF</text>
<text x="17.8" y="102.5">220</text>
<text x="21.6" y="107.5">GNDREF</text>
<text x="231.6" y="102.5">RF3</text>
<text x="244.5" y="102.5">RC0</text>
<text x="57.2" y="115.2">GNDREF</text>
</g>
<g font-size="1.8" fill="#a90000">
<text x="36.1" y="25.1">1</text>
<text x="36.1" y="27.7">3</text>
<text x="59.4" y="28.6" transform="rotate(-90 59.4 28.6)">1</text>
<text x="62" y="28.6" transform="rotate(-90 62 28.6)">2</text>
<text x="64.5" y="28.6" transform="rotate(-90 64.5 28.6)">3</text>
<text x="100.1" y="24.2" transform="rotate(-90 100.1 24.2)">2</text>
<text x="102.6" y="24.2" transform="rotate(-90 102.6 24.2)">4</text>
<text x="105.2" y="24.2" transform="rotate(-90 105.2 24.2)">6</text>
<text x="107.7" y="24.2" transform="rotate(-90 107.7 24.2)">8</text>
<text x="136.9" y="24.2" transform="rotate(-90 136.9 24.2)">2</text>
<text x="139.4" y="24.2" transform="rotate(-90 139.4 24.2)">4</text>
<text x="142" y="24.2" transform="rotate(-90 142 24.2)">6</text>
<text x="144.5" y="24.2" transform="rotate(-90 144.5 24.2)">8</text>
<text x="172.5" y="24.2" transform="rotate(-90 172.5 24.2)">2</text>
<text x="175" y="24.2" transform="rotate(-90 175 24.2)">4</text>
<text x="177.5" y="24.2" transform="rotate(-90 177.5 24.2)">6</text>
<text x="180.1" y="24.2" transform="rotate(-90 180.1 24.2)">8</text>
<text x="36.1" y="30.2">2</text>
<text x="100.1" y="33.1" transform="rotate(-90 100.1 33.1)">1</text>
<text x="102.6" y="33.1" transform="rotate(-90 102.6 33.1)">3</text>
<text x="105.2" y="33.1" transform="rotate(-90 105.2 33.1)">5</text>
<text x="107.7" y="33.1" transform="rotate(-90 107.7 33.1)">7</text>
<text x="136.9" y="33.1" transform="rotate(-90 136.9 33.1)">1</text>
<text x="139.4" y="33.1" transform="rotate(-90 139.4 33.1)">3</text>
<text x="142" y="33.1" transform="rotate(-90 142 33.1)">5</text>
<text x="144.5" y="33.1" transform="rotate(-90 144.5 33.1)">7</text>
<text x="172.5" y="33.1" transform="rotate(-90 172.5 33.1)">1</text>
<text x="175" y="33.1" transform="rotate(-90 175 33.1)">3</text>
<text x="177.5" y="33.1" transform="rotate(-90 177.5 33.1)">5</text>
<text x="180.1" y="33.1" transform="rotate(-90 180.1 33.1)">7</text>
<text x="229.2" y="32.8">1</text>
<text x="229.2" y="35.3">2</text>
<text x="248.9" y="32.8">29</text>
<text x="248.9" y="35.3">30</text>
<text x="229.2" y="37.8">3</text>
<text x="229.2" y="40.4">4</text>
<text x="248.9" y="37.8">31</text>
<text x="248.9" y="40.4">32</text>
<text x="229.2" y="42.9">5</text>
<text x="229.2" y="45.5">6</text>
<text x="248.9" y="42.9">33</text>
<text x="248.9" y="45.5">34</text>
<text x="229.2" y="48">7</text>
<text x="229.2" y="50.5">8</text>
<text x="229.2" y="53.1">9</text>
<text x="248.9" y="48">35</text>
<text x="248.9" y="50.5">36</text>
<text x="248.9" y="53.1">37</text>
<text x="228.6" y="55.6">10</text>
<text x="228.6" y="58.2">11</text>
<text x="248.9" y="55.6">38</text>
<text x="248.9" y="58.2">39</text>
<text x="66" y="63.2">2</text>
<text x="69.6" y="61" transform="rotate(-90 69.6 61)">3</text>
<text x="98.4" y="62">1</text>
<text x="111.1" y="62">4</text>
<text x="228.6" y="60.7">12</text>
<text x="228.6" y="63.2">13</text>
<text x="228.6" y="65.8">14</text>
<text x="248.9" y="60.7">40</text>
<text x="248.9" y="63.2">41</text>
<text x="248.9" y="65.8">42</text>
<text x="69.6" y="67.4" transform="rotate(-90 69.6 67.4)">1</text>
<text x="98.4" y="67.1">3</text>
<text x="111.1" y="67.1">5</text>
<text x="228.6" y="68.3">15</text>
<text x="228.6" y="70.9">16</text>
<text x="248.9" y="68.3">43</text>
<text x="248.9" y="70.9">44</text>
<text x="228.6" y="73.4">17</text>
<text x="228.6" y="75.9">18</text>
<text x="248.9" y="73.4">45</text>
<text x="248.9" y="75.9">48</text>
<text x="228.6" y="78.5">19</text>
<text x="228.6" y="81">20</text>
<text x="228.6" y="83.6">21</text>
<text x="248.9" y="78.5">49</text>
<text x="248.9" y="81">50</text>
<text x="248.9" y="83.6">51</text>
<text x="228.6" y="86.1">22</text>
<text x="228.6" y="88.6">23</text>
<text x="248.9" y="86.1">51</text>
<text x="248.9" y="88.6">52</text>
<text x="228.6" y="91.2">24</text>
<text x="228.6" y="93.7">25</text>
<text x="248.9" y="91.2">52</text>
<text x="248.9" y="93.7">53</text>
<text x="228.6" y="96.3">26</text>
<text x="228.6" y="98.8">27</text>
<text x="228.6" y="101.3">28</text>
<text x="248.9" y="96.3">54</text>
<text x="248.9" y="98.8">55</text>
<text x="248.9" y="101.3">56</text>
</g>
<g font-size="1.4" fill="#a90000">
<text x="27.3" y="65.8">6</text>
<text x="52.7" y="60.7">2</text>
<text x="52.7" y="63.2">3</text>
<text x="27.3" y="68.3">4</text>
<text x="27.3" y="70.9">5</text>
<text x="27.3" y="75.9">7</text>
<text x="26.8" y="83.6">10</text>
<text x="27.3" y="78.5">8</text>
<text x="27.3" y="81">9</text>
<text x="26.8" y="86.1">11</text>
<text x="26.8" y="88.6">12</text>
<text x="26.8" y="91.2">13</text>
<text x="26.8" y="93.7">14</text>
<text x="26.8" y="98.8">15</text>
<text x="26.8" y="101.3">15</text>
<text x="52.7" y="109">1</text>
</g>
<g font-size="1.4" fill="#006464">
<text x="47.1" y="61.7">VDD</text>
<text x="48.2" y="64.2">V0</text>
<text x="31" y="66.8">E</text>
<text x="31" y="69.3">RS</text>
<text x="31" y="71.9">R/W</text>
<text x="31" y="76.9">DB0</text>
<text x="31" y="79.5">DB1</text>
<text x="31" y="82">DB2</text>
<text x="31" y="84.6">DB3</text>
<text x="31" y="87.1">DB4</text>
<text x="31" y="89.6">DB5</text>
<text x="31" y="92.2">DB6</text>
<text x="31" y="94.7">DB7</text>
<text x="47.2" y="110">VSS</text>
</g>
</svg>
